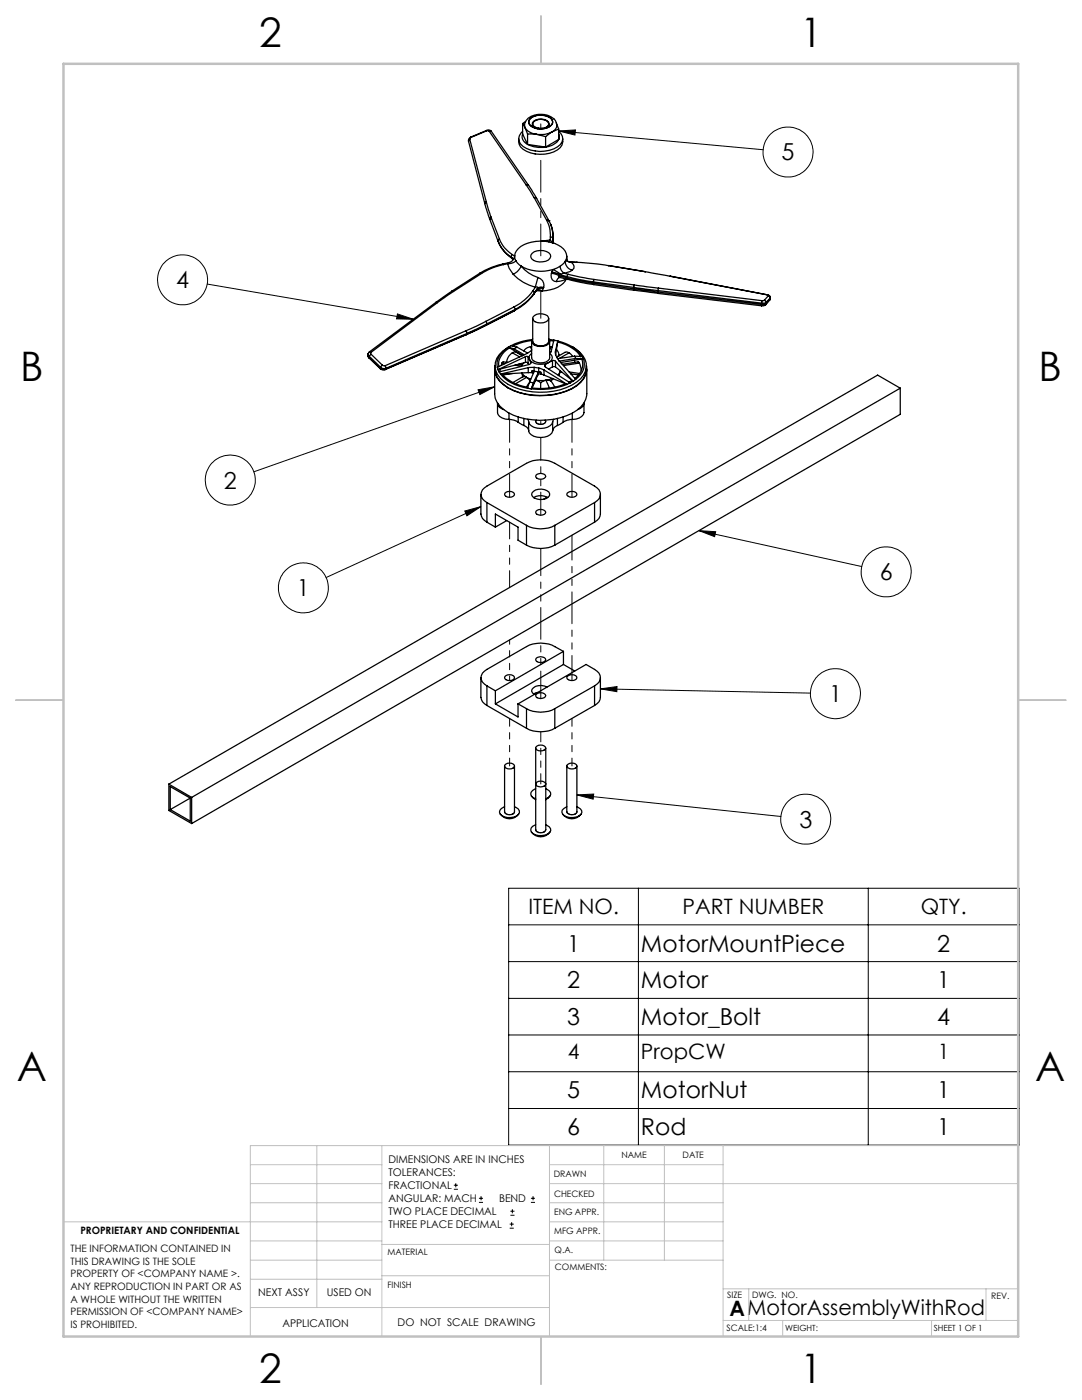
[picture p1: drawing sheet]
<svg xmlns="http://www.w3.org/2000/svg" width="216mm" height="279mm" viewBox="0 0 216 279" stroke-linecap="round" stroke-linejoin="round" font-family="sans-serif">
<g fill="none" stroke="#000" stroke-width=".2">
<path d="M111.5 26.1l3.3-.2-.1 1.1zM111.5 26.1l40.8 3.8M41.3 56.7l41.2 7M79.3 62.7l3.2 1-3.4-.1zM95.4 77.8l3.3-.6-3 1.5zM98.7 77.2l-48 17M92.7 102l3.3-.9-2.8 1.8zM96 101.1l-30.9 14.2M139.5 105.9l3.3 .2-.2 1zM139.5 105.9l32.4 7.2M119.8 137.5l3.3-.5v1zM119.8 137.5l41.9 .8"/>
<path d="M115.1 158.6l3.4-.1-.1 1zM115.1 158.6l40.7 4.3M101.5 177.3h101.8v51.2h-101.8zM127.4 177.3v51.2M173.2 177.3v51.2M101.5 184.6h101.8M101.5 191.9h101.8M101.5 199.2h101.8M101.5 206.6h101.8M101.5 213.9h101.8M90.6 237.3h.8M90.6 236.5h.8"/>
<path d="M90.9 236.1v.9M95.6 240h.8M95.6 239.1h.8M96 238.7v.8M101.5 221.2h101.8M105.9 240h.9M105.9 239.1h.9M106.4 238.7v.8M101.7 245.1h.8M101.7 244.3h.8M101.8 242.5h.9M101.8 241.7h.9"/>
<path d="M102.1 243.9v.8M102.2 241.3v.8"/>
<circle cx="157.2" cy="30.3" r="5"/>
<circle cx="36.4" cy="55.9" r="5"/>
<circle cx="46" cy="95.8" r="5"/>
<circle cx="60.5" cy="117.3" r="5"/>
<circle cx="176.8" cy="114.1" r="5"/>
<circle cx="166.7" cy="138.4" r="5"/>
<circle cx="160.8" cy="163.5" r="5"/>
</g>
<g fill="none" stroke="#c0c0c0" stroke-width=".2">
<path d="M50 232.4h26.2M50 236.2h26.2M63.2 228.6v32.3M76.2 228.6v38.1M109.6 228.6v38.1M109.6 232.4h34.7M109.6 236.2h93.6M120.5 228.6v22.9M132.6 228.6v22.9M144.3 228.6v38.1M203.2 228.6h-153.2v38.1M12.7 243.8h63.5"/>
<path d="M50 251.5h26.2M50 240h26.2M50 247.7h26.2M50 255.3h26.2M76.2 254.6h33.4M76.2 248.4h33.4M109.6 251.5h34.7M109.6 243.8h34.7M109.6 240h34.7M109.6 247.7h34.7M144.3 257.2h58.9M149.4 257.2v6.3"/>
<path d="M196.7 257.2v6.3M50 260.9h59.6M144.3 263.5h58.9M156.2 263.5v3.2M185.9 263.5v3.2"/>
</g>
<path d="M108 3.2v9.5M3.1 139.7h9.6M203.2 139.7h9.5M108 266.7v9.6" fill="none" stroke="#c0c0c0" stroke-width=".25"/>
<path d="M12.7 12.7h190.5v254h-190.5z" fill="none" stroke="#c0c0c0" stroke-width=".5"/>
<path d="M115.1 158.6l3.4-.1-.1 1zM119.8 137.5l3.3-.5v1zM139.5 105.9l3.3 .2-.2 1zM92.7 102l3.3-.9-2.8 1.8zM95.4 77.8l3.3-.6-3 1.5zM79.3 62.7l3.2 1-3.4-.1zM111.5 26.1l3.3-.2-.1 1.1z" fill="#000"/>
<g fill="none" stroke="#000" stroke-width=".25">
<path d="M93.5 28.2l3.2 12.4M93.7 27.8l-.2 .4M93.7 27.8l3.3 12.4M94 27.3a.73 .73 0 0 0-.5 .9M94 27.3v.1M94 27.4l-.3 .4M97.1 26h.1a.72 .72 0 0 1 .8 .2M97.1 26v.1M97.1 26l-3.1 1.3M97.1 26.1h.5M97.1 26.1l-3.1 1.3M97.6 26.1l.4 .1"/>
<path d="M97.6 26.1l7.4 10.8M98 26.2l7.4 10.8M103.5 27.7a2.21 2.21 0 0 0 1.6 2.5 6.4 6.4 0 0 0 6.7-.7 2.23 2.23 0 0 0 .5-1.8M104.3 26.7a1.68 1.68 0 0 0 1 2.1M104.3 26.2a1.79 1.79 0 0 0 .1 3 6.4 6.4 0 0 0 7.4-.3 1.69 1.69 0 0 0-.3-2.7M104.3 24.7l.5 .8M104.3 26.7l1 2.1M104.3 24.7v2M104.7 24.9a2.62 2.62 0 0 1 2.7-2.1 3.8 3.8 0 0 1 3.4 1.2 1.48 1.48 0 0 1-.6 2.3M104.7 25l.1 .5M104.8 25.5a3.1 3.1 0 0 0 2.3 1.3M104.8 25.5l.5 1.2"/>
<path d="M104.9 24.2l-.6 .5M105 36.9l1.6 2.6M105 36.9l.4 .1M105.3 26.7l1.8 .1M105.3 28.8a6.1 6.1 0 0 0 3.6 .6M105.3 28.8l3.6 .6M105.3 26.7v2.1M105.4 37l1.7 2.6M105.6 23.9a3.4 3.4 0 0 1 4.5-.1 1 1 0 0 1-.5 1.5 3.3 3.3 0 0 1-4-.6zM105.8 23.7a3.2 3.2 0 0 1 4.4 .3 1.1 1.1 0 0 1-.9 1.4 3.3 3.3 0 0 1-3.6-.5l-.2-.4 .1-.4zM106.4 24.2a2.43 2.43 0 0 1 3.1 .2v.6a2.51 2.51 0 0 1-3.3-.1v-.3zM106.6 39.5l.5 .1 2.4 4.5"/>
<path d="M106.6 39.5l2.5 4.5M106.7 25.4a.66 .66 0 0 1-.2-1.1 2.25 2.25 0 0 1 2.9 .1l.1 .3-.5 .7M107.1 26.8l1.8 .5M108.9 27.3v2.1M110.2 26.3a4.9 4.9 0 0 1-3.1 .5M110.2 26.3l-1.3 1M110.5 23.7h.1M111 24.5l.5 1.3M111.5 26.7l.1 .6-.1 .5M111.5 27.8a3.4 3.4 0 0 1-2.6 1.6M111.5 27.8l-2.6 1.6M111.5 25.8l-1.3 .5"/>
<path d="M111.5 25.8v2M90.2 58.1l-3.2 2.3M90.2 58.1l.3 .1M90.5 58.2l-3.2 2.2M95.8 54.5l.3 .1M95.8 54.5l-5.6 3.6M96.1 54.6l-5.6 3.6M96.7 40.6l1 3.1M97 40.2l1 3.1M97 40.2l-.3 .4M97.7 43.7h.1M97.7 43.7l1.7 4.4"/>
<path d="M98 43.3l-.3 .4M98 43.3l1.7 4.4M99.4 48.1a6.8 6.8 0 0 0 2.6 3.2M99.4 48.3a6.8 6.8 0 0 0 2.7 3.2M99.7 47.7a6.3 6.3 0 0 0 2.5 3.1M99.7 47.7l-.3 .4M100.3 52.7a14 14 0 0 0-4.5 1.8M100.3 52.7l.2 .1M100.5 52.8a13 13 0 0 0-4.4 1.8M101.3 52.6l.3 1 .8 1.2M101.3 52.6l-.8 .2M101.5 52.4l-.2 .2"/>
<path d="M101.5 52.4l-1.2 .3M102 51.3l.1 .2M102 51.3l.5 .3M102.1 51.5l.3 .3M102.2 50.8l-.2 .5M102.2 50.8l.5 .3M102.4 54.8a9.3 9.3 0 0 0 4.4 2.5M102.5 51.6a1.28 1.28 0 0 1-1 .8M102.7 51a3.6 3.6 0 0 1 3.3-2.7l.9-.1a8.3 8.3 0 0 1 3.8 .4 2.93 2.93 0 0 1 2.3 3l-.2 .5M102.7 51l.2 1M102.7 51l-.2 .6M102.9 52l1.1 1.1"/>
<path d="M102.9 52a2.26 2.26 0 0 1-1.6 .6M104 53.1a3.1 3.1 0 0 1-1.6 1.7M104 53.1a7.4 7.4 0 0 0 3.4 2.3M104 53.1a8.2 8.2 0 0 0 6.3 .7M106.2 50.6a2.77 2.77 0 0 1 3.6 .2 1.07 1.07 0 0 1-.9 1.3 2.38 2.38 0 0 1-3-.8zM106.3 58a10 10 0 0 1-3.7 3.2M106.3 58l.3 .5M106.5 58.7a10.2 10.2 0 0 1-3.8 3.2M106.6 58.5a10.9 10.9 0 0 1-3.8 3.3M106.6 58.5l-.1 .2M106.8 57.3h.5l-.1 .3M106.8 57.3l-.5 .7"/>
<path d="M107 57.9a.88 .88 0 0 1 1.2 .2M107.1 58l1.1 .1M107.1 57.9l-.6 .8M107.1 57.9l-.1 .1M107.1 57.8l-.6 .9M107.1 57.8v.1M107.2 57.6l-.6 .9M107.2 57.6l-.1 .2M107.4 55.4l-.6 1.9M107.4 55.4a1.57 1.57 0 0 1 1.1 2M108.4 57.6a1.32 1.32 0 0 0-1.3 .2M108.4 57.6l-.2 .5"/>
<path d="M108.5 57.4a1.22 1.22 0 0 0-1.3 .2M108.5 57.4l-.1 .2M109.1 44a6.2 6.2 0 0 1 .7 3.3M109.1 44l.4 .1M109.5 44.1h.1M109.5 44.1a6.2 6.2 0 0 1 .8 3.4M109.8 47.9l.4 .6M109.8 47.9l-1.9 .3M109.8 47.9l-.3 .4M109.8 47.3l.5 .2M109.8 47.3v.6M109.9 44.7a6.5 6.5 0 0 1 .5 3"/>
<path d="M110 54.5a1.19 1.19 0 0 0 1 1.7M110 54.5l1 .3 .5 .2M110.1 54.3l1.6 .5M110.1 54.3l-.1 .2M110.3 53.8l1.5 .9M110.3 53.8l-.2 .5M110.3 47.5l.1 .2M110.3 47.5l-.1 1M110.4 47.7l-.1 .8zM111.5 55l-.1 .2 .4 .2M111.5 55l1.6 .5M111.7 54.8l1.4 .4"/>
<path d="M111.7 54.8l-.2 .2M111.7 53.2l-1.4 .6M111.7 53.2a1.84 1.84 0 0 0 .9 1.3M111.8 55.4l-.5 .2-.3 .6M111.8 55.4l1.4 .4M111.8 54.7l-.1 .1M112.6 54.5l-.8 .2M112.6 54.5l.8 .3M112.8 52.1l-1.1 1.1M112.8 52.1a1.72 1.72 0 0 0 1.4 1.8M112.9 55.7l-.6 .3-1.3 .2M113 55.7a4.7 4.7 0 0 1-4 2.3l-.8 .1"/>
<path d="M113.1 51.7l.1 .4M113.1 51.7l-.3 .4M113.1 52l.9 .3M113.1 51.1v.6M113.1 52.1l.7 .1M113.1 55.2l5.3 1.1M113.1 55.5l5.3 1M113.1 55.5l.1 .3M113.1 55.2v.3M113.2 55.8l5.2 1M113.4 54.8l5.1 1M113.4 54.8l-.3 .4"/>
<path d="M114 52.3l.5 .8v.5l-.3 .3M114 52.3h-.2l1.3 .1M114 52.3l1.1 .1M114.2 53.9l-.4 .3-1.2 .3M115.1 52.4h.1M115.1 52.4l4 .3 2.3 .3M118.4 56.5v.3l8.1 1.1M118.4 56.5l8 1.1M118.4 56.3l8.1 1.1M118.4 56.3v.2M118.5 55.8l-.1 .5M118.5 55.8l8.1 1.1"/>
<path d="M121.4 53l7.4 1.2M121.4 53l7.3 1.2M126.4 57.6l4.9 .7M126.4 57.6l.1 .3M126.5 57.9l4.8 .6M126.5 57.4l4.8 .6M126.5 57.4l-.1 .2M126.6 56.9l4.8 .6M126.6 56.9l-.1 .5M128.7 54.2l5 .9M128.7 54.2h.1M131.3 58.3v.3l20.7 2.4"/>
<path d="M131.3 58.3l20.6 2.4M131.3 58l20.7 2.5M131.3 58v.3M131.4 57.5l-.1 .5M131.4 57.5l20.6 2.5M133.7 55.1l19.4 3.7M152.5 59.9l-.5 .1M152.5 59.9l.3 .2 .1 .3M153.1 58.8l.2 .2M153.1 58.8h.1M153.1 58.8l.4 .2 .2 .4M153.3 59l.3 .2 .1 .2"/>
<path d="M153.3 59l-.8 .9M153.6 59.9l-.8 1M153.7 59.7l-.1 .2M153.7 59.7l-.9 .9M153.7 59.4h.1M153.7 59.4v.3M153.7 59.4l-.8 1M153.7 59.7h.1M73.4 70.7v.4l.2 .2M73.4 70.7v.3l.2 .4M73.5 70.6v.3l.2 .2M73.5 70.6l-.1 .1"/>
<path d="M73.6 71.3v.1M73.6 71.4l2.3 2.2M73.6 71.3l2.3 2.2M73.7 70.2l-.2 .4M73.7 70.2l.3 .1M73.7 71.1l2.3 2.2M73.7 71.1l-.1 .2M74 70.3l-.1 .1 .1 .3M74 70.7l-.3 .4M74 70.7l2.3 2.2M75.9 73.6a.84 .84 0 0 0 .9 .2M75.9 73.5l.5 .2h.5"/>
<path d="M75.9 73.5v.1M76 73.3l.4 .3 .6-.1M76 73.3l-.1 .2M76.3 72.9l.5 .1M76.3 72.9l-.3 .4M76.8 73l.2 .5M76.9 73.7l-.1 .1M77 73.5l-.1 .2M87 60.4h.3M87 60.4l-13.3 9.8M87.3 60.4l-13.3 9.9M93 66l.1 .6"/>
<path d="M93 66l-16.2 7M93.1 66.7l-16.3 7.1M93.1 66.6l-16.1 6.9M93.1 66.6v.1M96.9 64.1l-3.9 1.9M96.9 64.1l.2 .6M97 64.9l-4 1.9 .1-.1M97 64.8l-3.9 1.9M97 64.8v.1M97.1 64.7l-4 1.9M97.1 64.7l-.1 .1M98.7 73.7v4.9a4.4 4.4 0 0 0 2.7 3.7 14.2 14.2 0 0 0 13.7-.4 4.3 4.3 0 0 0 2-3.3v-4.9"/>
<path d="M98.8 73a4 4 0 0 0 1.7 3.8 13.3 13.3 0 0 0 11.3 1.6 6.9 6.9 0 0 0 5-3.6l.2-1.8M98.8 73a4.2 4.2 0 0 0 2.6 4.4 14.2 14.2 0 0 0 13.7-.4 3.9 3.9 0 0 0 1.9-4M99.2 73.3l.2 .5M99.4 73.8l.2 .4M99.6 74.2l.3 .4M99.7 73.7l.2 .5M99.7 73.7l-.3 .1M99.9 74.6a8.4 8.4 0 0 0 5.3 2.9M99.9 74.6h.3M100.2 72.5l-.2 .4M100.2 72.5l.6 .1M100.2 74.6a8.2 8.2 0 0 0 5.1 2.7"/>
<path d="M101.3 72.3l-.9-.1-.2 .3M101.5 69.3a3.9 3.9 0 0 0-2.3 4M101.5 69.3l.2 .1M101.5 69.3l1.1 .3M101.7 69.4a3.8 3.8 0 0 0-2.1 3.8M101.7 69.4l2.6 1.5M101.7 69.1l-.3 .2a4.6 4.6 0 0 0-2.6 3.8 5.1 5.1 0 0 0 3.7 4.2 13.9 13.9 0 0 0 12.5-1 3.7 3.7 0 0 0 2-3.4 3.7 3.7 0 0 0-2.2-3.3l-.7-.5M102 69l-.5 .3M102 69l1.2 .3M102.2 70.4a2.43 2.43 0 0 0-1.1 1.9M102.2 70.4l.5-.2 .3 .1 1.2 .7M102.2 70.4l1.5 .8"/>
<path d="M102.3 74.5l-1.9 .3M102.6 61.2l.2 .6M102.6 61.2l-5.7 2.9M102.6 69.6l2 1.2M102.7 61.9l-5.7 3M102.7 61.9l-5.7 2.9M102.8 61.8l-5.7 2.9M102.8 61.8l-.1 .1M103.2 69.3l-.6 .3M103.2 69.3l2.1 1.1M103.5 72.7l.7 .1M104.3 75.2l-.2-.8 1 .9"/>
<path d="M104.3 75.2l.4-.1 .4 .2M104.3 75.2l-2 1.1M104.6 72.4l-.6 .7-1.3-.2M104.8 71.2h.6M104.8 72.3l.6 .2M104.8 71.2l-5.4 2.6M104.8 71.2v1.1M104.8 72.3l-5.1 1.4M105.1 75.3l.8 .4M105.1 75.3l.7 .7M105.1 75.3l-2.2 1.3M105.2 77.5l.8 .1"/>
<path d="M105.4 71.2l.2 .4M105.4 71.2v1.3M105.4 72.5l.1 .2M105.4 73.4l-5.5 1.2M105.4 74.4h.8M105.4 73.4v1M105.4 74.4l-5.2 .2M105.6 76.5l-.5 .8M105.6 71.6l.3 .8M105.7 76.3l.7 .1M105.7 76.3l-.5 1.2M105.7 71.8a3.2 3.2 0 0 0 3.7 .6"/>
<path d="M105.8 69.2l-.6 .2-.7 .6M105.8 69.2l.3 .6M105.9 72.4v.1l-.3 .2-6 1.5M105.9 72.4v.1M106.1 68.1v3.3a1.76 1.76 0 0 0 2.3 1 1.32 1.32 0 0 0 1.3-1v-3.3M106.1 70.6a.89 .89 0 0 0-.5 1M106.1 70l-1 .6-5.9 2.7M106.1 69.2h-.3M106.1 67.9l-1.6 .4-2.3 .8M106.1 77.4l-.1 .2M106.2 74l.3 .3-.8 2M106.2 74l.4 .1"/>
<path d="M106.2 74.4l.2 .1M106.2 74v.4M106.2 67.7l-1.8 .4-2.4 .9M106.3 63.5v4.6a1.83 1.83 0 0 0 3.2 .1v-4.7M106.3 67.6l-.1 .2a1.02 1.02 0 0 0 .9 1.3 2.46 2.46 0 0 0 2.5-.7l.1-.4-.2-.4M106.4 76.4l-.4 1.2M106.6 73.3l-1.2 .1M106.6 73.3l.9 .1M106.6 74.1l.9 .1M106.6 73.3v.8M106.6 63a2.14 2.14 0 0 1 2.8 .3 .94 .94 0 0 1-1 1.1 1.82 1.82 0 0 1-2.1-.8l.1-.3zM107.4 74.5l-1 1.9"/>
<path d="M107.4 74.5v.3M107.4 74.8l-1.3 2.6M107.5 73.4l1 .4M107.5 74.2l.4 .1M107.5 73.4v.8M107.9 76.4l-.5-.3-.5-.2-.7 1.5M107.9 76.4v1.1M107.9 74.3l-.5 .2M107.9 74.6l.6 .3M107.9 74.6l-.5 .2M107.9 74.3v.3M108.5 73.8l4.6 2.9"/>
<path d="M108.5 73.8v1.1M108.5 74.9l4.4 1.7M108.8 72.8l-.1 .3 .2 .2 4.9 3.1M108.8 72.8v.4M108.9 75.9l-1 .5M108.9 75.9l1.1 .2M108.9 75.9l.7 1.5M109.4 72.4l-.6 .4M109.6 67.7l.1 .1M109.6 67.9l.9 .2M109.6 72.2l-.2 .2M109.7 70.6a.93 .93 0 0 1 .5 .8 .93 .93 0 0 1-.6 .8"/>
<path d="M109.7 69.2h.3M109.7 67.8l.8 .1M109.7 67.8l-.1 .1M110 76.1l.7 1.2M110 69.2l.2 .1M110 69.2l-.3 .6M110.2 75.5a6.2 6.2 0 0 1-3.4 .4M110.2 72l.6 .1M110.2 73.2h.6M110.2 72l-.6 .2M110.2 72v1.2M110.2 73.2l-.7 .5"/>
<path d="M110.3 75.6l-.3 .5M110.5 67.9l.8 .2M110.5 67.9l-.5 2.3-.3 .1M110.8 70.4a2.52 2.52 0 0 0 .8 1.7l3.3 3.6M110.8 72.1l3.5 4M110.8 72.1v1.1M110.8 73.2l3.4 2.7M111 69.7l.4 .5 .1 .6M111.3 68.3a7.3 7.3 0 0 1 4.6 2.9M111.3 68.3l-.4 2.5M111.3 68.1a7.5 7.5 0 0 1 4.9 3.1M111.3 68.1l-.5 2.2"/>
<path d="M111.3 68.1v.2M111.5 70.8v.2M111.5 70.8l-.2 .4M111.8 74.3l-.3 .7M111.8 74.3h.4M111.8 74l-.5 .8M111.9 74.1l-.1 .2M112.9 76.6a13.3 13.3 0 0 1-6.8 .8M112.9 76.6l.2 .1M113.1 76.7a14.2 14.2 0 0 1-7.1 .9M113.6 70.4l.7 .7M113.6 70.4l-.5-.2-.4 .1-1.6 1"/>
<path d="M113.6 74.2l2 .3M113.6 70.4l-2 1.1M113.8 76.4l-.7 .3M113.9 74.6l1.5 .2M114.2 75.9l-.7 .4M114.2 75.9l.1 .2M114.3 76.1l-.5 .3M114.6 71.9l.1 .4M114.7 71.1l.2 .4M114.7 71.1l-3.4 .5M114.7 71.1l1.5 .1M114.9 75.7l-.6 .4"/>
<path d="M114.9 71.5l-3.4 .6M114.9 71.5l1.5 .1M115.6 72.5l.4 1.5M115.6 72.5l-.2-.3-3.2 .5M115.6 72.5l-3.2 .5M116.1 71.6a3.4 3.4 0 0 1-1.4 4M116.1 71.6l-4.2 .8M116.2 71.2l.2 .4M116.4 71.6a3.5 3.5 0 0 1-1.5 4.1M116.4 71.6h-.3M151.9 60.7l.1 .3M152 60.5l-.1 .2"/>
<path d="M152 60v.5M152.8 60.9l-.8 .1M152.8 60.6l-.9 .1M152.8 60.6v.3M152.9 60.4l-.9 .1M152.9 60.4l-.1 .2M179.6 77.5l-4.5-2.6-141.4 81.6M179.6 77.5l-141.4 81.6M179.6 77.5v5.2l-141.4 81.7M96 98.7v3.9a2.01 2.01 0 0 0 1.2 1.6M99.3 80.4a1.29 1.29 0 0 0 1.2 1.3M99.3 80.5v1.8a1.94 1.94 0 0 0 2.3 1.4"/>
<path d="M100.8 98.4a1.21 1.21 0 0 1 1.9 .3 1.15 1.15 0 0 1-2 0zM101.6 83.7a2.85 2.85 0 0 1 1.8 .6M101.6 82.4v1.3M103.4 84.3l1.1 .6M103.4 83.2v1.1M104.5 84.9a1.25 1.25 0 0 1 1 1.1M104.5 83.5v1.4M105.3 83.7l.2 .5M105.5 84.2a2.52 2.52 0 0 0 3.1 1.2 1.84 1.84 0 0 0 1.7-1.2M105.5 86a2.52 2.52 0 0 0 3.1 1.2 1.84 1.84 0 0 0 1.7-1.2M105.5 84.2v1.8M106.4 98.1a2.53 2.53 0 0 1 3.1 .1l.2 .4a1.29 1.29 0 0 1-1.3 1.1 2.13 2.13 0 0 1-2.3-1l.1-.3z"/>
<path d="M106.5 99.3a2.67 2.67 0 0 1 2.8 0M107 94.8a1.25 1.25 0 0 1 1.9 .3 1.18 1.18 0 0 1-2 0zM107 83.9l-.1 .2a1.18 1.18 0 0 0 2 0l-.1-.2M109.1 99.2l-.7 .5M110.3 84.2v1.8M110.5 83.7l-.2 .5M111.2 84.9a1.41 1.41 0 0 0-.9 1.1M111.2 83.5v1.4M112.4 84.3l-1.2 .6M112.4 83.2v1.1M113.2 98.4a1.25 1.25 0 0 1 1.9 .3 1.18 1.18 0 0 1-2 0zM114.2 83.7a2.85 2.85 0 0 0-1.8 .6"/>
<path d="M114.2 82.4v1.3M116.5 80.4a1.29 1.29 0 0 1-1.2 1.3M116.5 80.5v1.8a2.04 2.04 0 0 1-2.3 1.4M119.8 98.7v3.9a1.87 1.87 0 0 1-1.2 1.6M97.2 100.3a1.72 1.72 0 0 1-1.2-1.6 1.72 1.72 0 0 1 1.2-1.7l7.9-4.5a6 6 0 0 1 5.6 0l7.9 4.5a1.74 1.74 0 0 1 1.2 1.7 1.74 1.74 0 0 1-1.2 1.6M97.2 100.3l7.9 4.5M97.2 100.3v3.9M97.2 104.2l1.6 1M98.8 105.2v-2.6l4.6 2.6v2.6l1.7 1M101.1 103.9l-2.3 1.3M105.1 104.8a6 6 0 0 0 5.6 0M105.1 108.8a6.3 6.3 0 0 0 5.6 0"/>
<path d="M105.1 104.8v4M107 102a1.28 1.28 0 0 1 1.9 .2 1.14 1.14 0 0 1-2 0zM110.7 104.8v4M118.6 100.3l-7.9 4.5M118.6 100.3v3.9M118.6 104.2l-7.9 4.6M96 135.2v4a2.01 2.01 0 0 0 1.2 1.6M97.2 136.9v3.9M97.2 136.9l1.6 1M98.8 137.9v2.6M100.8 135a1.24 1.24 0 0 1 1.9 .2 1.11 1.11 0 0 1-2 0zM107 138.6a1.28 1.28 0 0 1 1.9 .2 1.14 1.14 0 0 1-2 0z"/>
<path d="M107 131.4a1.25 1.25 0 0 1 1.9 .3 1.18 1.18 0 0 1-2 0zM107.4 138.2l-.9 .3M109.1 137.1a2.38 2.38 0 0 0-2.9 .5l-.1 .3 .5 .7M112.4 130a7.6 7.6 0 0 0-4.5-1.7 5.5 5.5 0 0 0-2.8 .7l-7.9 4.6a1.72 1.72 0 0 0-1.2 1.6 1.72 1.72 0 0 0 1.2 1.7M112.4 132.6l-13.6 7.9M112.4 132.6l2.3 1.3M112.4 130l-13.6 7.9M112.4 130v2.6M113.2 135a1.27 1.27 0 0 1 1.9 .2 1.14 1.14 0 0 1-2 0zM118.6 136.9a1.74 1.74 0 0 0 1.2-1.7 1.74 1.74 0 0 0-1.2-1.6l-1.7-1-13.5 7.9M118.6 136.9v3.9M118.6 136.9l-7.9 4.5"/>
<path d="M119.8 135.2v4a1.87 1.87 0 0 1-1.2 1.6M33.7 156.5l4.5 2.6M33.7 156.5v5.2l4.5 2.7M38 159.3v4.6l-4-2.3M38 159.3l-4-2.3v4.6M38 159.3l-4 2.3M38.2 159.1v5.3M97.2 140.8l7.9 4.5M98.8 140.5l4.6 2.6v-2.6M100.7 152.9v9.1a1.15 1.15 0 0 0 2 0v-9.1M100.8 152.6a1.24 1.24 0 0 1 1.9 .3 1.11 1.11 0 0 1-2 0zM103.4 140.5l1.7 .9"/>
<path d="M105.1 141.4a6 6 0 0 0 5.6 0M105.1 145.3a6 6 0 0 0 5.6 0M105.1 141.4v3.9M106 158.9l.9 .7M106.9 157.4a1.14 1.14 0 0 0-.9 1.5l.9 .5M106.9 149.3v16.3a1.14 1.14 0 0 0 2 0v-16.3M107 149a1.25 1.25 0 0 1 1.9 .3 1.18 1.18 0 0 1-2 0zM107 156.2a1.28 1.28 0 0 1 1.9 .3 1.14 1.14 0 0 1-2 0zM108.9 157.4a1.01 1.01 0 0 1 1 1 1.01 1.01 0 0 1-1 1M109.7 158.9l-.8 .7M110.7 141.4v3.9M113.1 152.9v9.1a1.18 1.18 0 0 0 2 0v-9.1"/>
<path d="M113.2 152.6a1.27 1.27 0 0 1 1.9 .3 1.14 1.14 0 0 1-2 0zM118.6 140.8l-7.9 4.5M99.8 162.5a2.28 2.28 0 0 0 3.7 0M100.7 161a1.14 1.14 0 0 0-.9 1.5 2.74 2.74 0 0 0 3.7 0 .98 .98 0 0 0-.8-1.5M106 166.1a2.28 2.28 0 0 0 3.7 0M106.9 164.6a1.01 1.01 0 0 0-1 1 1.01 1.01 0 0 0 1 1 2.5 2.5 0 0 0 3-.8 1.23 1.23 0 0 0-1-1.2M112.3 162.5a2.28 2.28 0 0 0 3.7 0M113.1 161a1.42 1.42 0 0 0-1 1.1 2.25 2.25 0 0 0 2.9 1 1 1 0 0 0 .9-.6 1 1 0 0 0-.1-1.1l-.7-.4"/>
</g>
<path d="M107.9 24.7v.9M109.1 25.3l.4-.4a1.1 1.1 0 0 0-1.2-1.1 1.65 1.65 0 0 0-2 1l.5 .6M107.9 58v5.5M106.3 68.1l.1 .4 .4 .3M106.8 68.8a2.05 2.05 0 0 0 2.7-.6v-.1M107 83.8l-.1 .3 .3 .4M107.2 84.5a1.19 1.19 0 0 0 1.7-.4l-.1-.3M107.9 84.1v.6M102.7 162a1.15 1.15 0 0 1-2 0M108.9 165.6a1.15 1.15 0 0 1-2 0M115.1 162a1.15 1.15 0 0 1-2 0" fill="none" stroke="#000" stroke-width=".2" stroke-dasharray="6.3 1.3 1.3 1.3 1.3 1.3"/>
<path d="M101.7 99.2v-15.5M107.9 87.3v15.5M114.1 83.7v15.5" fill="none" stroke="#000" stroke-width=".2" stroke-dasharray="6.3 1.3 1.3 1.3 1.3 1.3" stroke-dashoffset="1.8"/>
<path d="M114.1 106.8v29" fill="none" stroke="#000" stroke-width=".2" stroke-dasharray="6.3 1.3 1.3 1.3 1.3 1.3" stroke-dashoffset="1.4"/>
<path d="M101.7 152.9v-9.5M114.1 143.4v9.5" fill="none" stroke="#000" stroke-width=".2" stroke-dasharray="6.3 1.3 1.3 1.3 1.3 1.3" stroke-dashoffset="4.8"/>
<path d="M101.7 135.8v-8.1" fill="none" stroke="#000" stroke-width=".2" stroke-dasharray="6.3 1.3 1.3 1.3 1.3 1.3" stroke-dashoffset="5.5"/>
<path d="M101.7 117.3v-13.1" fill="none" stroke="#000" stroke-width=".2" stroke-dasharray="6.3 1.3 1.3 1.3 1.3 1.3" stroke-dashoffset="3"/>
<path d="M107.9 109.4v30" fill="none" stroke="#000" stroke-width=".2" stroke-dasharray="6.3 1.3 1.3 1.3 1.3 1.3" stroke-dashoffset=".9"/>
<path d="M107.9 146v10.4" fill="none" stroke="#000" stroke-width=".2" stroke-dasharray="6.3 1.3 1.3 1.3 1.3 1.3" stroke-dashoffset="4.3"/>
<path d="M107.9 30.8v21.5" fill="none" stroke="#000" stroke-width=".2" stroke-dasharray="6.3 1.3 1.3 1.3 1.3 1.3" stroke-dashoffset="-1.2"/>
<g font-size="8.1">
<text x="51.7" y="9.3">2</text>
<text x="159.7" y="9.3">1</text>
<text x="4" y="76">B</text>
<text x="207.2" y="76">B</text>
<text x="3.3" y="215.7">A</text>
<text x="206.5" y="215.7">A</text>
<text x="51.7" y="276">2</text>
<text x="159.7" y="276">1</text>
</g>
<g font-size="4.7">
<text x="156" y="32">5</text>
<text x="35.1" y="57.5">4</text>
<text x="44.7" y="97.5">2</text>
<text x="59.3" y="119">1</text>
<text x="175.5" y="115.8">6</text>
<text x="165.4" y="140.1">1</text>
<text x="159.5" y="165.2">3</text>
<text x="113.2" y="189.9">1</text>
<text x="127.9" y="189.9">MotorMountPiece</text>
<text x="187" y="189.9">2</text>
<text x="113.2" y="197.2">2</text>
<text x="127.9" y="197.2">Motor</text>
<text x="187" y="197.2">1</text>
<text x="113.2" y="204.6">3</text>
<text x="127.9" y="204.6">Motor_Bolt</text>
<text x="187" y="204.6">4</text>
<text x="113.2" y="219.2">5</text>
<text x="127.9" y="219.2">MotorNut</text>
<text x="187" y="219.2">1</text>
<text x="113.2" y="226.5">6</text>
<text x="127.9" y="226.5">Rod</text>
<text x="187" y="226.5">1</text>
</g>
<g font-size="4.2">
<text x="105.4" y="182.4">ITEM NO.</text>
<text x="136.2" y="182.4">PART NUMBER</text>
<text x="183.7" y="182.4">QTY.</text>
<text x="113.3" y="211.3">4</text>
<text x="127.9" y="211.3">PropCW</text>
<text x="187.1" y="211.3">1</text>
<text x="145.6" y="262.7">AMotorAssemblyWithRod</text>
</g>
<g font-size="2.1">
<text x="77.5" y="232.2">DIMENSIONS ARE IN INCHES</text>
<text x="77.5" y="234.7">TOLERANCES:</text>
<text x="77.5" y="237.3">FRACTIONAL</text>
<text x="77.5" y="239.9">ANGULAR: MACH</text>
<text x="99.6" y="239.9">BEND</text>
<text x="77.5" y="242.5">TWO PLACE DECIMAL</text>
<text x="77.5" y="245.1">THREE PLACE DECIMAL</text>
<text x="51.5" y="258.7">NEXT ASSY</text>
<text x="65.2" y="258.6">USED ON</text>
<text x="56.3" y="264.8">APPLICATION</text>
<text x="79.3" y="264.6">DO NOT SCALE DRAWING</text>
</g>
<g font-size="2">
<text x="14.1" y="249.9">THE INFORMATION CONTAINED IN</text>
<text x="16" y="246.3">PROPRIETARY AND CONFIDENTIAL</text>
<text x="14.1" y="252.4">THIS DRAWING IS THE SOLE</text>
<text x="14.1" y="254.9">PROPERTY OF &lt;COMPANY NAME &gt;.</text>
<text x="14.1" y="257.4">ANY REPRODUCTION IN PART OR AS</text>
<text x="14.1" y="260">A WHOLE WITHOUT THE WRITTEN</text>
<text x="14.1" y="262.5">PERMISSION OF &lt;COMPANY NAME&gt;</text>
<text x="14.1" y="265">IS PROHIBITED.</text>
</g>
<g font-size="1.8">
<text x="124" y="231.1">NAME</text>
<text x="136.2" y="231.1">DATE</text>
<text x="110.5" y="234.8">DRAWN</text>
<text x="110.5" y="238.9">CHECKED</text>
<text x="110.6" y="242.5">ENG APPR.</text>
<text x="77.3" y="250.5">MATERIAL</text>
<text x="110.6" y="246.3">MFG APPR.</text>
<text x="110.7" y="250">Q.A.</text>
<text x="77.3" y="257">FINISH</text>
<text x="110.7" y="253.5">COMMENTS:</text>
<text x="145.1" y="259">SIZE</text>
<text x="150.1" y="259.1">DWG. NO.</text>
<text x="197.8" y="259.2">REV.</text>
<text x="145" y="265.7">SCALE:1:4</text>
</g>
<g font-size="1.7">
<text x="156.7" y="265.7">WEIGHT:</text>
<text x="186.3" y="265.7">SHEET 1 OF 1</text>
</g>
</svg>
